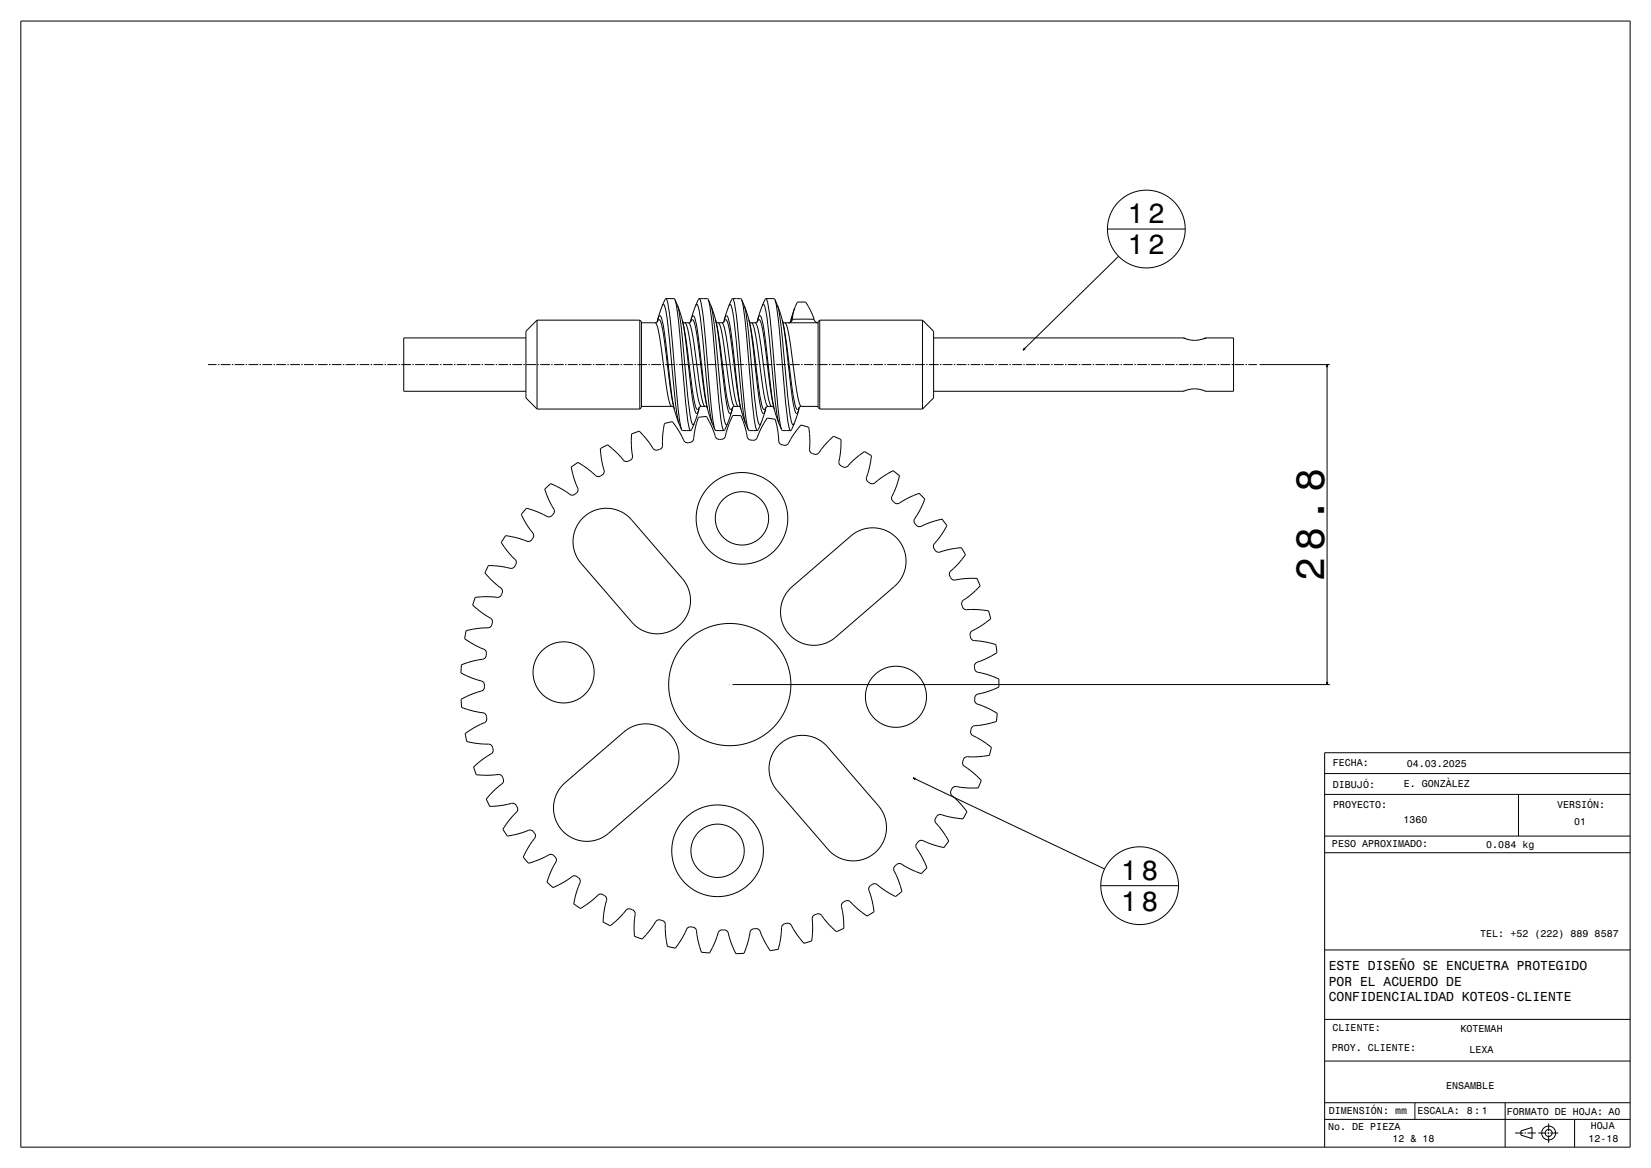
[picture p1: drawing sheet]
<svg xmlns="http://www.w3.org/2000/svg" width="1189mm" height="841mm" viewBox="0 0 1189 841" stroke-linecap="round" stroke-linejoin="round" font-family="sans-serif">
<g fill="none" stroke="#000" stroke-width=".72">
<path d="M15 15h1159v811h-1159zM798 165h56M806 185l-69 67M480 215h5l1 1M480 215v1a164 164 0 0 1 4 32l3 27a146 146 0 0 0 4 34M480 215l-3 5M486 216v1a351 351 0 0 1 6 49l3 37 1 5 1 2M486 216l2 4M504 215h5l1 1M504 215v1a165 165 0 0 1 4 32l3 27a146 146 0 0 0 4 34M504 215l-3 5M510 216v1a352 352 0 0 1 6 49l3 37 1 5 1 2"/>
<path d="M510 216l2 4M528 215h5l1 1M528 215v1a165 165 0 0 1 4 32l3 27a147 147 0 0 0 4 34M528 215l-3 5M534 216v1a352 352 0 0 1 6 49l3 37 1 5 1 2M534 216l2 4M552 215h5l1 1M552 215v1a165 165 0 0 1 4 32l3 27a147 147 0 0 0 4 34M552 215l-3 5M558 216v1a353 353 0 0 1 6 49l3 37 1 5 1 2M558 216l2 4M387 231l-8 8v48l8 8"/>
<path d="M387 231v64M387 231h74M461 231l1 1v61l-1 2M461 231v64M462 232h10M472 232l2 4 1 7 6 42 1 6 2 2M473 232l1-2 1 1 2 6 6 41 3 17M474 232h-2M474 230l1-2 1-1a19 19 0 0 1 2 11l7 52 1 7 3 8M474 230l-1 2M477 220l1-1 1 4 3 22a533 533 0 0 0 6 58l1 2M477 220l-3 10"/>
<path d="M488 220a98 98 0 0 1 3 22 604 604 0 0 0 7 61l1 3 1-1M488 220l3 10M491 230l2 6M491 230l2 10 6 47 1 8 2 3 1-1 1-4M492 232h1M493 236l4 31a112 112 0 0 0 5 28h1l1-2M493 232h3M493 232l2 4 1 7 6 42 2 6 1 2M496 232l2 4 1 7 6 42 1 6 2 2M497 232l1-2 1 1 2 6 6 41 3 17M498 232h-2M498 230l1-2 1-1a19 19 0 0 1 2 11l7 52 1 7 3 8"/>
<path d="M498 230l-1 2M501 220l1-1 1 4 3 22a533 533 0 0 0 6 58l1 2M501 220l-3 10M512 220a99 99 0 0 1 3 22 604 604 0 0 0 7 61l1 3 1-1M512 220l3 10M515 230l2 6M515 230l2 10 6 47 1 8 2 3 1-1 1-4M516 232h1M517 236l4 31a112 112 0 0 0 5 28h1l1-2M517 232h3M517 232l2 4 1 7 6 42 2 6 1 2M520 232l2 4 1 7 6 42 1 6 2 2"/>
<path d="M521 232l1-2 1 1 2 6 6 41 3 17M522 232h-2M522 230l1-2 1-1a19 19 0 0 1 2 11l7 52 1 7 3 8M522 230l-1 2M525 220l-3 10M525 220l1-1 1 4 3 22a532 532 0 0 0 6 58l1 2M536 220a99 99 0 0 1 3 22 601 601 0 0 0 7 61l1 3 1-1M536 220l3 10M539 230l2 6M539 230l2 10 6 47 1 8 2 3 1-1 1-4M540 232h1M541 236l4 31a113 113 0 0 0 5 28h1l1-2"/>
<path d="M541 232h3M541 232l2 4 1 7 6 42 2 6 1 2M544 232l2 4 1 7 6 42 1 6 2 2M545 232l1-2 1 1 2 6 6 41 3 17M546 232h-2M546 230l1-2 1-1a19 19 0 0 1 2 11l7 52 1 7 3 8M546 230l-1 2M549 220l-3 10M549 220l1-1 1 4 3 22a530 530 0 0 0 6 58l1 2M560 220a99 99 0 0 1 3 22 601 601 0 0 0 7 61l1 3 1-1M560 220l3 10M563 230l2 6"/>
<path d="M563 230l2 10 6 47 1 8 2 3 1-1 1-4M564 232h1M565 236l4 31a113 113 0 0 0 5 28h1l1-2M565 232l2 4 1 7 6 42 2 6 1 2M570 230l-1 2M571 230a3 3 0 0 1-3 2h2M571 230l-2 2M571 230h.1M571 227v3M571 227l-1 3M572 222l1-2a2.6 2.6 0 0 1 1-2 2.6 2.6 0 0 1 3-1h1a4 4 0 0 1 4 4l4 9M572 222l-1 5"/>
<path d="M572 222l-2 8M586 230a3 3 0 0 0 3 2h-24M586 230h-15M590 231l-1 1v61l1 2M590 231v64M590 231h74M664 231l8 8v48l-8 8M664 231v64M379 243h-88v39h88M672 243h180M738 250l-1 2 2-1M867 244l1-1a19 19 0 0 1-16 0l2 1"/>
<path d="M868 243h20v39h-20M150 263h6M157 263h1M159 263h7M167 263h1M169 263h7M177 263h1M179 263h7M187 263h1M189 263h7M197 263h1M199 263h7"/>
<path d="M207 263h1M209 263h7M217 263h1M219 263h7M227 263h1M229 263h7M237 263h1M239 263h7M247 263h1M249 263h7M257 263h1M259 263h7"/>
<path d="M267 263h1M269 263h7M277 263h1M279 263h7M287 263h1M289 263h7M297 263h1M299 263h7M307 263h1M309 263h7M317 263h1M319 263h7"/>
<path d="M327 263h1M329 263h7M337 263h1M339 263h7M347 263h1M349 263h7M357 263h1M359 263h7M367 263h1M369 263h7M377 263h1M379 263h7"/>
<path d="M387 263h1M389 263h7M397 263h1M399 263h7M407 263h1M409 263h7M417 263h1M419 263h7M427 263h1M429 263h7M437 263h1M439 263h7"/>
<path d="M447 263h1M449 263h7M457 263h1M459 263h7M467 263h1M469 263h7M477 263h1M479 263h7M487 263h1M489 263h7M497 263h1M499 263h7"/>
<path d="M507 263h1M509 263h7M517 263h1M519 263h7M527 263h1M529 263h7M537 263h1M539 263h7M547 263h1M549 263h7M557 263h1M559 263h7"/>
<path d="M567 263h1M569 263h7M577 263h1M579 263h7M587 263h1M589 263h7M597 263h1M599 263h7M607 263h1M609 263h7M617 263h1M619 263h7"/>
<path d="M627 263h1M629 263h7M637 263h1M639 263h7M647 263h1M649 263h7M657 263h1M659 263h7M667 263h1M669 263h7M677 263h1M679 263h7"/>
<path d="M687 263h1M689 263h7M697 263h1M699 263h7M707 263h1M709 263h7M717 263h1M719 263h7M727 263h1M729 263h7M737 263h1M739 263h7"/>
<path d="M747 263h1M749 263h7M757 263h1M759 263h7M767 263h1M769 263h7M777 263h1M779 263h7M787 263h1M789 263h7M797 263h1M799 263h7"/>
<path d="M807 263h1M809 263h7M817 263h1M819 263h7M827 263h1M829 263h7M837 263h1M839 263h7M847 263h1M849 263h7M857 263h1M859 263h7"/>
<path d="M867 263h1M869 263h7M877 263h1M879 263h7M887 263h1M889 263h7M897 263h1M899 263h6M907 263h51M955 264l1-1v1M956 263v230M387 295h74"/>
<path d="M462 293h22M484 293h1M503 295l-3 10M505 293h3M505 293h-2M508 293h1M527 295l-3 10M529 293h3M529 293h-2M532 293h1M551 295l-3 10M553 293h3"/>
<path d="M553 293h-2M556 293h1M575 295l-3 10M577 293h12M577 293h-2M590 295h74M672 282h180M853 282h-1a19 19 0 0 1 16 0M489 305l2 4M491 309l1 1h5M500 305l-3 5M513 305l2 4"/>
<path d="M515 309l1 1h5M524 305l-3 5M537 305l2 4M539 309l1 1h5M548 305l-3 5M561 305l2 4M563 309l1 1h5M572 305l-3 5M392 352l3-2a3 3 0 0 1 5 0l10 6a4 4 0 0 0 5-1 4 4 0 0 0 0-6l-3-10a2.4 2.4 0 0 1-1-3 2.4 2.4 0 0 1 3-1 2.5 2.5 0 0 1 2-2 2.5 2.5 0 0 1 3 1l10 8a4 4 0 0 0 5 0 4 4 0 0 0 0-6l-1-10a2.4 2.4 0 0 1-1-3 2.4 2.4 0 0 1 3-1 2.5 2.5 0 0 1 4 0l9 9a4 4 0 0 0 6 0 4 4 0 0 0 1-5v-11a2.5 2.5 0 0 1 0-3 2.5 2.5 0 0 1 3-1 3 3 0 0 1 5 2l7 9a4 4 0 0 0 5 1 4 4 0 0 0 2-5l1-11a2.4 2.4 0 0 1 1-2 2.4 2.4 0 0 1 2-1h1a2.5 2.5 0 0 1 2 0 2.5 2.5 0 0 1 2 2l6 11a4 4 0 0 0 6 1 4 4 0 0 0 2-5l2-10a2.4 2.4 0 0 1 1-3 2.4 2.4 0 0 1 3 0 2.5 2.5 0 0 1 3 0 2.5 2.5 0 0 1 1 2l5 12a4 4 0 0 0 5 2 4 4 0 0 0 3-4l4-11a2.4 2.4 0 0 1 1-2 2.4 2.4 0 0 1 2 0h1a2.5 2.5 0 0 1 3 0 2.5 2.5 0 0 1 1 3l3 12a4 4 0 0 0 5 3 4 4 0 0 0 3-4l5-10a2.4 2.4 0 0 1 2-2 2.4 2.4 0 0 1 2 0h1a2.5 2.5 0 0 1 3 3l2 13a4 4 0 0 0 4 4 4 4 0 0 0 4-4l6-9a2.4 2.4 0 0 1 2-2 2.4 2.4 0 0 1 2 1h1a2.5 2.5 0 0 1 2 1 2.5 2.5 0 0 1 1 2v13a4 4 0 0 0 4 4 4 4 0 0 0 4-3l7-8a2.4 2.4 0 0 1 2-2 2.4 2.4 0 0 1 3 1 2.5 2.5 0 0 1 3 4l-2 13a4 4 0 0 0 3 4 4 4 0 0 0 5-2l9-7a2.4 2.4 0 0 1 2-2 2.4 2.4 0 0 1 2 1v1a2.5 2.5 0 0 1 3 1 2.5 2.5 0 0 1-1 3l-3 12a4 4 0 0 0 3 5 4 4 0 0 0 5-2l9-6a2.4 2.4 0 0 1 2-1 2.4 2.4 0 0 1 2 2h1a2.5 2.5 0 0 1 1 4l-4 12a4 4 0 0 0 1 5 4 4 0 0 0 6-1l10-5a2.5 2.5 0 0 1 2-1 2.5 2.5 0 0 1 2 2v1a3 3 0 0 1 1 5l-6 10a4 4 0 0 0 1 5 4 4 0 0 0 6 0l10-4a2.4 2.4 0 0 1 2 0 2.4 2.4 0 0 1 2 2 2.5 2.5 0 0 1 1 5l-8 10a4 4 0 0 0 1 6 4 4 0 0 0 5 0l11-2a2.4 2.4 0 0 1 2-1 2.4 2.4 0 0 1 2 3 2.5 2.5 0 0 1 1 2 2.5 2.5 0 0 1-1 3l-9 9a4 4 0 0 0 0 5 4 4 0 0 0 5 1l11-1a2.5 2.5 0 0 1 3 1 2.5 2.5 0 0 1 1 2v1a3 3 0 0 1-2 5l-9 7a4 4 0 0 0-1 5 4 4 0 0 0 6 2h10a2.4 2.4 0 0 1 3 1 2.4 2.4 0 0 1 1 2v1a2.5 2.5 0 0 1-1 4l-11 7a4 4 0 0 0-2 5 4 4 0 0 0 5 2l11 2a2.4 2.4 0 0 1 2 1 2.4 2.4 0 0 1 1 3 2.5 2.5 0 0 1 0 3 2.5 2.5 0 0 1-2 1l-12 6a4 4 0 0 0-2 5 4 4 0 0 0 5 3l10 3a2.5 2.5 0 0 1 2 1 2.5 2.5 0 0 1 0 3 3 3 0 0 1-3 4l-11 4a4 4 0 0 0-3 4 4 4 0 0 0 4 4l10 4a2.3 2.3 0 0 1 2 2 2.3 2.3 0 0 1 0 2v1a2.5 2.5 0 0 1 0 3 2.5 2.5 0 0 1-3 0l-13 3a4 4 0 0 0-3 4 4 4 0 0 0 4 4l9 6a2.5 2.5 0 0 1 2 1 2.5 2.5 0 0 1-1 3 3 3 0 0 1-4 3l-12 1a4 4 0 0 0-4 4 4 4 0 0 0 4 4l8 7a2.4 2.4 0 0 1 2 2 2.4 2.4 0 0 1-1 2v1a2.5 2.5 0 0 1-1 2 2.5 2.5 0 0 1-3 0l-13-1a4 4 0 0 0-4 4 4 4 0 0 0 3 5l7 7a2.4 2.4 0 0 1 1 3 2.4 2.4 0 0 1-1 2 2.5 2.5 0 0 1-4 2l-12-2a4 4 0 0 0-5 2 4 4 0 0 0 2 6l6 8a2.4 2.4 0 0 1 1 3 2.4 2.4 0 0 1-1 2h-1a2.5 2.5 0 0 1-1 2 2.5 2.5 0 0 1-3 0l-12-4a4 4 0 0 0-5 2 4 4 0 0 0 2 5l5 10a2.5 2.5 0 0 1 0 2 2.5 2.5 0 0 1-1 2h-1a3 3 0 0 1-5 1l-10-5a4 4 0 0 0-6 1 4 4 0 0 0 1 5l4 10a2.4 2.4 0 0 1 1 3 2.4 2.4 0 0 1-2 2h-1a2.5 2.5 0 0 1-2 2 2.5 2.5 0 0 1-2-2l-11-7a4 4 0 0 0-5 1 4 4 0 0 0 0 6l2 10a2.4 2.4 0 0 1 0 3 2.4 2.4 0 0 1-2 1 2.5 2.5 0 0 1-5 0l-9-8a4 4 0 0 0-6 0 4 4 0 0 0 0 5l1 11a2.4 2.4 0 0 1 0 3 2.4 2.4 0 0 1-3 1 2.5 2.5 0 0 1-3 1 2.5 2.5 0 0 1-2-2l-8-9a4 4 0 0 0-6-1 4 4 0 0 0-1 5v11a2.5 2.5 0 0 1-1 3 2.5 2.5 0 0 1-2 0l-1 1a3 3 0 0 1-5-3l-6-9a4 4 0 0 0-5-2 4 4 0 0 0-2 5l-2 11a2.5 2.5 0 0 1-1 3 2.5 2.5 0 0 1-2 0h-1a3 3 0 0 1-4-3l-5-10a4 4 0 0 0-6-2 4 4 0 0 0-2 5l-3 10a2.4 2.4 0 0 1-1 2 2.4 2.4 0 0 1-3 1 2.5 2.5 0 0 1-3 0 2.5 2.5 0 0 1-1-3l-4-12a4 4 0 0 0-5-2 4 4 0 0 0-4 4l-4 10a2.4 2.4 0 0 1-1 2 2.4 2.4 0 0 1-3 0 2.5 2.5 0 0 1-3 0 2.5 2.5 0 0 1-1-3l-2-12a4 4 0 0 0-5-4 4 4 0 0 0-4 4l-5 10a2.4 2.4 0 0 1-2 2 2.4 2.4 0 0 1-2-1h-1a2.5 2.5 0 0 1-2-1 2.5 2.5 0 0 1-1-2l-1-13a4 4 0 0 0-4-4 4 4 0 0 0-4 4l-7 8a2.4 2.4 0 0 1-2 2 2.4 2.4 0 0 1-2-1 2.5 2.5 0 0 1-3-3v-13a4 4 0 0 0-3-4 4 4 0 0 0-5 2l-8 8a2.5 2.5 0 0 1-2 2 2.5 2.5 0 0 1-2-2 3 3 0 0 1-2-5l2-11a4 4 0 0 0-3-5 4 4 0 0 0-5 2l-9 7a2.4 2.4 0 0 1-2 1 2.4 2.4 0 0 1-2-1l-1-1a2.5 2.5 0 0 1-2-1 2.5 2.5 0 0 1 1-3l4-12a4 4 0 0 0-3-5 4 4 0 0 0-5 2l-9 5a2.5 2.5 0 0 1-3 1 2.5 2.5 0 0 1-2-2 3 3 0 0 1-1-6l5-10a4 4 0 0 0-1-5 4 4 0 0 0-6 1l-10 4a2.4 2.4 0 0 1-2 1 2.4 2.4 0 0 1-2-2v-1a2.5 2.5 0 0 1-2-2 2.5 2.5 0 0 1 1-2l7-11a4 4 0 0 0-1-5 4 4 0 0 0-6 0l-10 3a2.4 2.4 0 0 1-3 0 2.4 2.4 0 0 1-1-2v-1a2.5 2.5 0 0 1 0-4l8-10a4 4 0 0 0 0-5 4 4 0 0 0-6-1l-11 2a2.4 2.4 0 0 1-2 0 2.4 2.4 0 0 1-1-3h-1a2.5 2.5 0 0 1 1-5l9-8a4 4 0 0 0 1-6 4 4 0 0 0-6-1h-11a2.4 2.4 0 0 1-2 0 2.4 2.4 0 0 1-1-3 2.5 2.5 0 0 1 1-4l10-8a4 4 0 0 0 2-5 4 4 0 0 0-6-2l-10-2a2.4 2.4 0 0 1-3 0 2.4 2.4 0 0 1 0-3 2.5 2.5 0 0 1 1-4l11-6a4 4 0 0 0 2-6 4 4 0 0 0-5-2l-10-3a2.4 2.4 0 0 1-3-1 2.4 2.4 0 0 1 0-2v-1a2.5 2.5 0 0 1 2-4l12-4a4 4 0 0 0 3-5 4 4 0 0 0-5-3l-10-4a2.5 2.5 0 0 1-2-2 2.5 2.5 0 0 1 0-2v-1a3 3 0 0 1 4-4l11-2a4 4 0 0 0 3-5 4 4 0 0 0-4-4l-9-5a2.4 2.4 0 0 1-2-1 2.4 2.4 0 0 1 0-3 2.5 2.5 0 0 1 1-3 2.5 2.5 0 0 1 2-1l13-1a4 4 0 0 0 4-4 4 4 0 0 0-4-4l-9-7a2.4 2.4 0 0 1-2-1 2.4 2.4 0 0 1 1-3 2.5 2.5 0 0 1 4-3h12a4 4 0 0 0 5-3 4 4 0 0 0-3-5l-8-8a2.5 2.5 0 0 1-2-2 2.5 2.5 0 0 1 1-2l1-1a3 3 0 0 1 5-2l11 2a4 4 0 0 0 5-3 4 4 0 0 0-3-5l-7-8a2.4 2.4 0 0 1-1-2 2.4 2.4 0 0 1 1-3h1a2.5 2.5 0 0 1 4-2l12 3a4 4 0 0 0 5-2 4 4 0 0 0-2-5l-5-9a2.4 2.4 0 0 1-2-3 2.4 2.4 0 0 1 2-2 2.5 2.5 0 0 1 5-1l11 5a4 4 0 0 0 6-2 4 4 0 0 0-1-6zM420 373l3-3 5-2 4-2h5l5 1 5 1 4 2 3 4 38 43 3 5 2 8v7l-3 7-5 6-3 3-5 2-4 1h-5h-4l-5-2-4-2-3-3-38-43-3-6-2-6v-8l2-7zM569 423l45-38 7-4 5-1h5l4 1 5 2 4 2 3 4 3 4 1 4 1 6v6l-2 6-4 5-45 39-4 3-4 2-7 1-8-2-7-4-5-6-3-7-1-8 3-8zM528 493h430"/>
<path d="M955 491l1 2v-2M561 537l3-3 5-3 4-1 5-1 5 1 4 1 5 3 4 3 37 44 3 5 2 7v7l-3 8-4 6-4 2-4 2-5 2h-4l-5-1-5-1-4-3-3-3-37-43-4-5-2-7v-8l2-6zM954 557h220M1174 542h-220v284M406 565l44-38 3-3 4-2 5-1h5l4 1 5 2 4 2 3 3 3 4 2 4 1 7v6l-2 6-4 5-45 39-4 3-4 2-7 1-9-2-6-4-6-5-3-8v-8l2-8zM658 560l137 66M660 560h-2l1 1M954 572h220M1094 572v30M954 614h220M954 602h220M793 638h56"/>
<path d="M954 684h220M954 734h220M954 764h220M954 794h220M1019 794v12M1084 794v32M954 806h220M1091 816h6M1095 814l8-2v8l-8-3zM1098 816h1M1100 816h6M1108 816h6"/>
<path d="M1115 816h1M1115 809v5M1115 815v1M1115 817v6M1117 816h5M1134 806v20"/>
<circle cx="826" cy="165" r="28"/>
<circle cx="534" cy="373" r="33"/>
<circle cx="534" cy="373" r="19"/>
<circle cx="406" cy="484" r="22"/>
<circle cx="526" cy="493" r="44"/>
<circle cx="645" cy="502" r="22"/>
<circle cx="517" cy="613" r="19"/>
<circle cx="517" cy="613" r="33"/>
<circle cx="821" cy="638" r="28"/>
<circle cx="1115" cy="816" r="5"/>
<circle cx="1115" cy="816" r="2.5"/>
</g>
<path d="M525 493h1z" fill-rule="evenodd" fill="#000"/>
<text font-size="28.8" x="954" y="418" transform="rotate(-90 954 418)">28.8</text>
<g font-size="20.2">
<text x="812" y="161">12</text>
<text x="812" y="183">12</text>
<text x="807" y="634">18</text>
<text x="807" y="656">18</text>
</g>
<g font-size="9.4">
<text x="957" y="699">ESTE DISEÑO SE ENCUETRA PROTEGIDO</text>
<text x="957" y="710">POR EL ACUERDO DE</text>
<text x="957" y="721">CONFIDENCIALIDAD KOTEOS-CLIENTE</text>
</g>
<g font-size="7.2">
<text x="960" y="552">FECHA:</text>
<text x="1013" y="552">04.03.2025</text>
<text x="960" y="568">DIBUJÓ:</text>
<text x="1011" y="567">E. GONZÀLEZ</text>
<text x="960" y="582">PROYECTO:</text>
<text x="1121" y="581">VERSIÓN:</text>
<text x="1011" y="593">1360</text>
<text x="1134" y="594">01</text>
<text x="959" y="610">PESO APROXIMADO:</text>
<text x="1070" y="610">0.084 kg</text>
<text x="1066" y="674">TEL: +52 (222) 889 8587</text>
<text x="960" y="743">CLIENTE:</text>
<text x="1052" y="743">KOTEMAH</text>
<text x="959" y="756">PROY. CLIENTE:</text>
<text x="1058" y="758">LEXA</text>
<text x="1041" y="784">ENSAMBLE</text>
<text x="957" y="802">DIMENSIÓN: mm</text>
<text x="1021" y="802">ESCALA:</text>
<text x="1056" y="802">8:1</text>
<text x="1085" y="803">FORMATO DE HOJA: A0</text>
<text x="957" y="814">No. DE PIEZA</text>
<text x="1146" y="813">HOJA</text>
<text x="1003" y="822">12 &amp; 18</text>
<text x="1144" y="822">12-18</text>
</g>
</svg>
